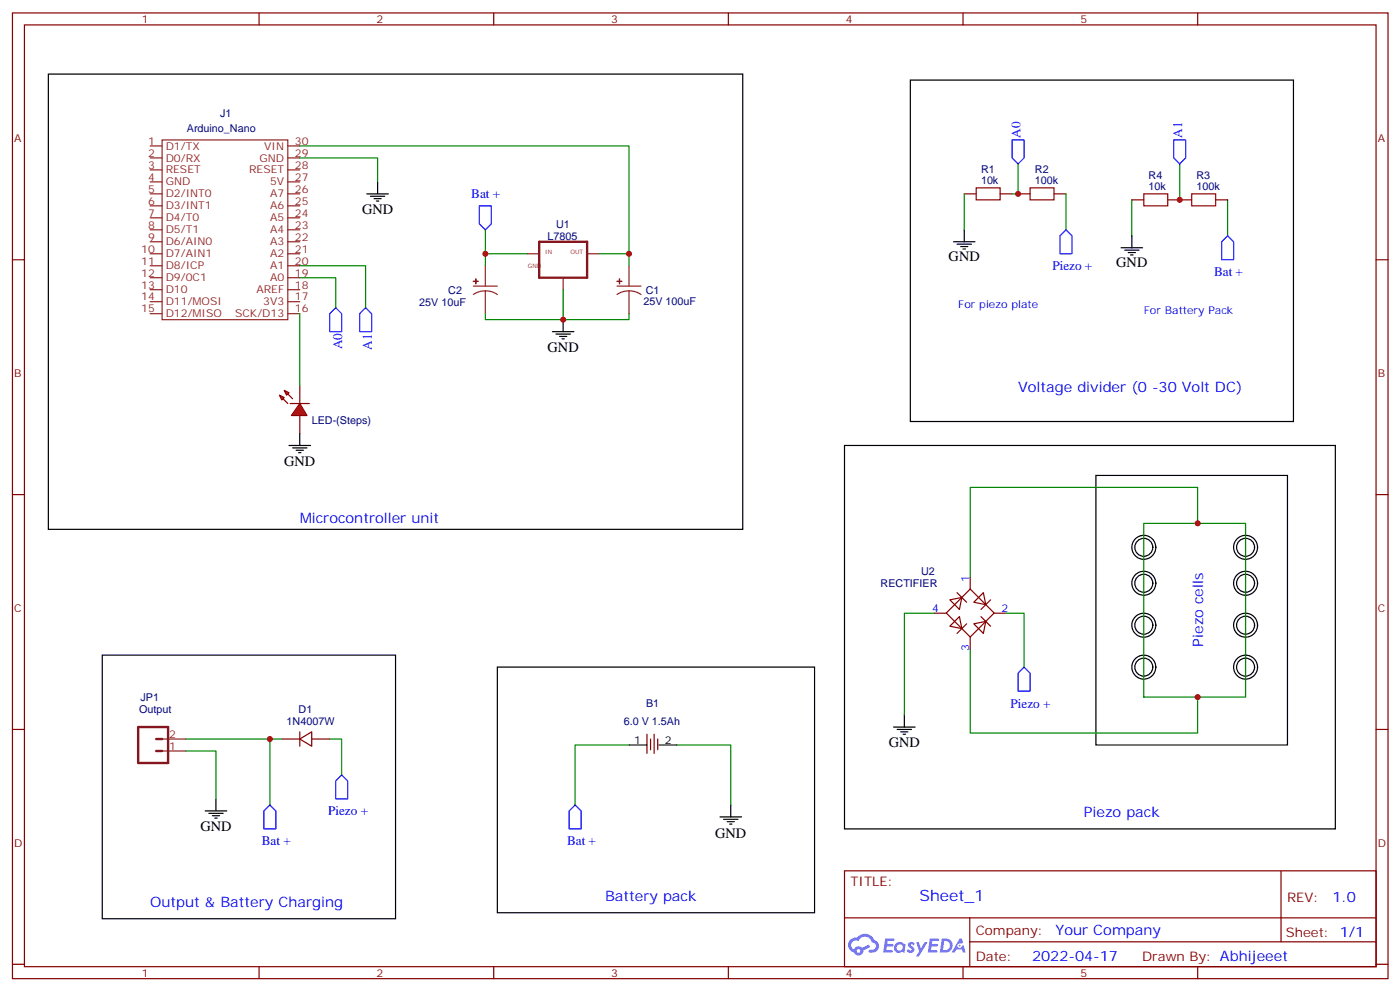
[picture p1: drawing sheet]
<svg xmlns="http://www.w3.org/2000/svg" width="413mm" height="292mm" viewBox="0 0 413 292" stroke-linecap="round" stroke-linejoin="round" font-family="sans-serif">
<g fill="none" stroke="#870000" stroke-width=".35">
<path d="M3.7 3.8h405.3v284.3h-405.3zM7.2 7.3h398.3v277.3h-398.3zM76.3 3.8v3.5M145.5 3.8v3.5M214.6 3.8v3.5M283.8 3.8v3.5M352.9 3.8v3.5M3.7 76.5h3.5M405.5 76.5h3.5M3.7 145.6h3.5M405.5 145.6h3.5M3.7 214.8h3.5"/>
<path d="M405.5 214.8h3.5M248.8 256.4h156.7v28.2h-156.7zM377.5 256.4v20.9M248.9 270.2h156.5M285.8 277.3h119.6M285.8 270.2v14.2M3.7 283.9h3.5M76.3 284.6v3.5M145.5 284.6v3.5M214.6 284.6v3.5M283.8 284.6v3.5M352.9 284.6v3.5"/>
<path d="M405.5 283.9h3.5"/>
</g>
<g fill="#5487ff">
<path d="M267.8 277.6a1.22 1.22 0 0 1 1.8 .2l-.4 .6a.47 .47 0 0 0-.4-.4 .47 .47 0 0 0-.5 .2l.2 .2a1.14 1.14 0 0 1 .8 1.8 1.14 1.14 0 0 1-2 0l-.2-.2 .5-.6 .7 .5a.29 .29 0 0 0 .4-.3 .29 .29 0 0 0-.3-.3 1.04 1.04 0 0 1-.6-1.7z"/>
<path d="M260.8 276.3h2.4l.3 .2-.1 .5-1.8 .1-.2 .8h1.6l.3 .4-.4 .4h-1.6l-.1 1.1h1.7l.2 .3-.2 .3-2.7 .1z"/>
<path d="M274 276.3h2.3l.4 .2-.2 .5-1.8 .1-.1 .8h1.5l.3 .4-.3 .4h-1.6l-.2 1.1h1.7l.2 .3-.2 .3-2.6 .1z"/>
<path d="M282.7 276.3h.7l.4 1.3-.6 .3a.69 .69 0 0 0-1.1 .3 .69 .69 0 0 0 .5 .9 .69 .69 0 0 0 .9-.6l.4-.2 .6 2.2h-.8l-.2-.9h-1.7l-.5 .9h-.9z"/>
<path d="M270 277.4h.7l.7 1.8 1.1-1.8h.8l-2.5 4.2h-.9l1-1.5z"/>
<path d="M277.5 276.3l-.6 4.2h1.4a2.11 2.11 0 0 0 2.4-2.1 2.11 2.11 0 0 0-2.5-2.1zM278.2 277.1a1.39 1.39 0 0 1 1.7 1.4 1.39 1.39 0 0 1-1.8 1.3h-.2z"/>
<path d="M263.8 277.9a1.54 1.54 0 0 0 0 2.2 1.54 1.54 0 0 0 2.1 .1l.6 .3 .3-2.3-.1-.3h-.5a1.49 1.49 0 0 0-2.4 0zM264.1 278.9a.95 .95 0 0 1 1.9 0 .95 .95 0 0 1-1.9 0z"/>
<path d="M250.6 276.7a2.18 2.18 0 0 0 1 3.7 1.44 1.44 0 0 0 1.7 .9 1.44 1.44 0 0 0 1.1-1.4l2-1.1-.4-.7-1.9 1a1.47 1.47 0 0 0-2.5 .4 1.39 1.39 0 0 1-.6-1.9 1.39 1.39 0 0 1 2-.5 2.12 2.12 0 0 1 2.1-1.3 2.12 2.12 0 0 1 1.9 1.7 1.14 1.14 0 0 1 1.1 1.4 1.14 1.14 0 0 1-1.6 .7 .43 .43 0 0 0-.6 .4 .43 .43 0 0 0 .4 .5 1.98 1.98 0 0 0 2.6-1.2 1.98 1.98 0 0 0-1.3-2.6 3.1 3.1 0 0 0-5.2-.6l-.9 .1zM252.4 280a.55 .55 0 0 1 1.1 0 .55 .55 0 0 1-1.1 0z"/>
<circle cx="282.8" cy="278.4" r=".26"/>
</g>
<g fill="none" stroke="#8c2424" stroke-width=".35">
<path d="M44.2 43h3.6M44.2 46.5h3.6M44.2 50h3.6M44.2 53.6h3.6M44.2 57.1h3.6M47.8 41.2h37v52.9h-37zM84.8 43h3.5M84.8 46.5h3.5M84.8 50h3.5M84.8 53.6h3.5M84.8 57.1h3.5M44.2 60.6h3.6"/>
<path d="M44.2 64.1h3.6M44.2 67.7h3.6M44.2 71.2h3.6M44.2 74.7h3.6M44.2 78.2h3.6M84.8 60.6h3.5M84.8 64.1h3.5M84.8 67.7h3.5M84.8 71.2h3.5M84.8 74.7h3.5M84.8 78.2h3.5M143 78.2v6"/>
<path d="M155.4 74.7h3.5M173 74.7h3.5M185.3 78.2v6M44.2 81.8h3.6M44.2 85.3h3.6M44.2 88.8h3.6M44.2 92.4h3.6M84.8 81.8h3.5M84.8 85.3h3.5M84.8 88.8h3.5M84.8 92.4h3.5M139.5 84.2h7"/>
<path d="M143 85.7l-1.8 .2-1.7 .8M143 85.7l1.9 .2 1.6 .8M143 85.7v6.7M165.9 81.8v3.5M181.8 84.2h7.1M185.3 85.7l-1.8 .2-1.7 .8M185.3 85.7l1.9 .2 1.7 .8M185.3 85.7v6.7M47.8 217.6h7M47.8 221.1h7"/>
</g>
<path d="M287.7 55.3h7v3.5h-7zM303.5 55.3h7.1v3.5h-7.1zM337 57.1h7.1v3.5h-7.1zM351.2 57.1h7v3.5h-7z" fill="none" stroke="#a10000" stroke-width=".35"/>
<path d="M284.1 57.1h3.6M294.7 57.1h3.5M300 57.1h3.5M310.6 57.1h3.5M333.5 58.8h3.5M344.1 58.8h7.1M358.2 58.8h3.5M190.6 216.2v5.6M191.7 217.6v3.2M192.8 216.2v5.6M193.8 217.6v3.2" fill="none" stroke="#870000" stroke-width=".35"/>
<g fill="none" stroke="#008700" stroke-width=".35">
<path d="M88.3 43h97v31.7M88.3 46.5h23v7.1M284.1 57.1v10.6M300 48.3v8.8h-1.8M314.1 57.1v10.6M333.5 58.8v10.6M347.6 48.3v10.5M361.7 58.8v10.6M88.3 78.2h19.4v12.4M143 67.7v7M155.4 74.7h-12.4v3.5M176.5 74.7h8.8v3.5"/>
<path d="M88.3 81.8h10.6v8.8M165.9 85.3v8.8h-22.9v-1.7M185.3 92.4v1.7h-19.4M337 154.1h30v51.1h-30zM285.9 191.1v24.7h67v-10.6M185.3 219.4h-15.8v17.6M199.5 219.4h15.8v17.6"/>
</g>
<g fill="none" stroke="#000" stroke-width=".35">
<path d="M14.3 21.8h204.6v134.1h-204.6zM268.3 23.6h112.8v100.5h-112.8zM108.1 57.1h6.3M109.1 57.8h4.3M110.2 58.5h2.1M110.9 59.2h.7M111.3 53.6v3.5M281 71.2h6.3M282 71.9h4.2M283.1 72.6h2.1M283.8 73.3h.7M284.1 67.7v3.5"/>
<path d="M330.3 73h6.4M331.4 73.7h4.2M332.5 74.4h2.1M333.2 75.1h.7M333.5 69.4v3.6M162.8 97.6h6.3M163.8 98.4h4.3M164.9 99.1h2.1M165.6 99.8h.7M165.9 94.1v3.5M248.8 131.2h144.7v112.9h-144.7zM322.9 140h56.5v79.4h-56.5z"/>
<path d="M30.1 192.9h86.5v77.6h-86.5zM146.5 196.4h93.5v72.3h-93.5zM185.3 219.4h5.3M194.2 219.4h5.3M215.3 237v3.5M212.2 240.5h6.3M213.2 241.2h4.3M214.3 241.9h2.1M215 242.6h.7"/>
<circle cx="337" cy="161.1" r="3.5"/>
<circle cx="337" cy="171.7" r="3.5"/>
<circle cx="337" cy="161.1" r="2.65"/>
<circle cx="337" cy="171.7" r="2.65"/>
<circle cx="367" cy="161.1" r="3.5"/>
<circle cx="367" cy="171.7" r="3.5"/>
<circle cx="367" cy="161.1" r="2.65"/>
<circle cx="367" cy="171.7" r="2.65"/>
<circle cx="337" cy="184.1" r="3.5"/>
<circle cx="337" cy="196.4" r="3.5"/>
<circle cx="337" cy="184.1" r="2.65"/>
<circle cx="337" cy="196.4" r="2.65"/>
<circle cx="367" cy="184.1" r="3.5"/>
<circle cx="367" cy="196.4" r="3.5"/>
<circle cx="367" cy="196.4" r="2.65"/>
<circle cx="367" cy="184.1" r="2.65"/>
</g>
<path d="M298.2 41.2h3.6v5.3l-1.8 1.8-1.8-1.8zM345.9 41.2h3.5v5.3l-1.8 1.8-1.7-1.8zM141.3 60.6h3.5v5.3l-1.8 1.8-1.7-1.8zM314.1 67.7l1.8 1.7v5.3h-3.6v-5.3zM361.7 69.4l1.8 1.8v5.3h-3.5v-5.3zM98.9 90.6l1.8 1.8v5.2h-3.5v-5.2zM107.7 90.6l1.8 1.8v5.2h-3.5v-5.2zM169.5 237l1.7 1.8v5.3h-3.5v-5.3z" fill="none" stroke="#00f" stroke-width=".35"/>
<path d="M158.9 71.2h14.1v10.6h-14.1zM40.7 214.1h8.8v10.5h-8.8zM46 217.6h1.8M46 221.1h1.8" fill="none" stroke="#8c2424" stroke-width=".71"/>
<g fill="#8c2424" stroke="#8c2424" stroke-width=".35">
<path d="M140.2 82.1v1.4z"/>
<path d="M139.5 82.8l1.4 .1z"/>
<path d="M182.5 82.1l.1 1.4z"/>
<path d="M181.8 82.8l1.4 .1z"/>
</g>
<g fill="#f00" stroke="#870000" stroke-width=".35">
<path d="M88.3 118.8l2.2 3.5h-4.6z"/>
<path d="M85.5 118.8h5.7z"/>
</g>
<g fill="#870000" stroke="#870000" stroke-width=".35">
<path d="M83.4 117.4l1.4 1.4z"/>
<path d="M84.8 116l1.4 1.4z"/>
</g>
<g fill="#f00" stroke="#870000" stroke-width=".35">
<path d="M82.3 116.3l1.4 .8-.7 .7z"/>
<path d="M83.7 114.9l1.5 .7-.7 .7z"/>
</g>
<g fill="none" stroke="#870000" stroke-width=".35">
<path d="M88.3 113.5v5.3M88.3 122.3v5.3M279.9 176.6l3.5-.7-.7 3.5zM282 174.5l2.8 2.8M285.9 170v3.5M289.8 174.5l.7 3.5-3.6-.7zM291.9 176.6l-2.8 2.8M275.3 180.6h3.5M278.8 180.5l7.1-7.1 7 7.1-7 7.1zM279.9 184.4l2.8-2.8 .7 3.5zM284.8 183.7l-2.8 2.8M285.9 187.6v3.5"/>
<path d="M286.9 183.7l3.6-.7-.7 3.5zM289.1 181.6l2.8 2.8M292.9 180.6h3.6M83 217.6h5.3M88.3 217.6l3.6-2.1v4.2zM88.3 215.5v4.2M91.9 217.6h5.3"/>
</g>
<g fill="none" stroke="#000" stroke-width=".35">
<path d="M85.2 131.2h6.3M86.2 131.9h4.3M87.3 132.6h2.1M88 133.3h.7M88.3 127.6v3.6M263.3 214.1h6.4M264.4 214.8h4.2M265.4 215.5h2.1M266.1 216.2h.7M266.5 210.5v3.6M60.5 238.8h6.3M61.5 239.5h4.3"/>
<path d="M63.6 235.2v3.6M62.6 240.2h2.1M63.3 240.9h.7"/>
</g>
<path d="M88.3 92.4v21.1M352.9 154.1v-10.6h-67v26.5M275.3 180.6h-8.8v29.9M296.5 180.6h5.3v15.8M54.8 217.6h28.2M79.5 217.6v19.4M97.2 217.6h3.5v10.6M54.8 221.1h8.8v14.1" fill="none" stroke="#008700" stroke-width=".35"/>
<path d="M301.8 196.4l1.7 1.8v5.3h-3.5v-5.3zM79.5 237l1.8 1.8v5.3h-3.5v-5.3zM100.7 228.2l1.7 1.7v5.3h-3.5v-5.3z" fill="none" stroke="#00f" stroke-width=".35"/>
<g fill="#c00">
<circle cx="300" cy="57.1" r=".88"/>
<circle cx="347.6" cy="58.8" r=".88"/>
<circle cx="352.9" cy="205.2" r=".88"/>
<circle cx="165.9" cy="94.1" r=".88"/>
<circle cx="185.3" cy="74.7" r=".88"/>
<circle cx="143" cy="74.7" r=".88"/>
<circle cx="79.5" cy="217.6" r=".88"/>
<circle cx="352.9" cy="154.1" r=".88"/>
</g>
<text font-size="4.6" fill="#00f" x="270.9" y="265.4">Sheet_1</text>
<g font-size="4.2">
<text x="106.7" y="63.1">GND</text>
<text x="279.5" y="76.8">GND</text>
<text x="328.9" y="78.6">GND</text>
<text x="161.4" y="103.6">GND</text>
<text x="83.7" y="137.2">GND</text>
<text x="261.9" y="220.1">GND</text>
<text x="59.1" y="244.8">GND</text>
<text x="210.7" y="246.6">GND</text>
</g>
<g font-size="4.2" fill="#00f">
<text x="300" y="115.3">Voltage divider (0 -30 Volt DC)</text>
<text x="88.3" y="154.1">Microcontroller unit</text>
<text x="354.5" y="190.4" transform="rotate(-90 354.5 190.4)">Piezo cells</text>
<text x="319.4" y="240.5">Piezo pack</text>
<text x="44.2" y="267">Output &amp; Battery Charging</text>
<text x="178.3" y="265.2">Battery pack</text>
<text x="392.6" y="265.7">1.0</text>
<text x="311" y="275.2">Your Company</text>
<text x="304.1" y="283">2022-04-17</text>
</g>
<g font-size="3.9" fill="#00f">
<text x="300.7" y="40.5" transform="rotate(-90 300.7 40.5)">A0</text>
<text x="348.3" y="40.5" transform="rotate(-90 348.3 40.5)">A1</text>
<text x="138.9" y="58.3">Bat +</text>
<text x="310.1" y="79.6">Piezo +</text>
<text x="357.7" y="81.3">Bat +</text>
<text x="100.8" y="102.8" transform="rotate(-90 100.8 102.8)">A0</text>
<text x="109.6" y="103" transform="rotate(-90 109.6 103)">A1</text>
<text x="297.8" y="208.3">Piezo +</text>
<text x="96.7" y="240.1">Piezo +</text>
<text x="77.1" y="248.8">Bat +</text>
<text x="167.1" y="248.8">Bat +</text>
</g>
<g font-size="3.9" fill="#800">
<text x="250.6" y="261">TITLE:</text>
<text x="379.2" y="265.7">REV:</text>
<text x="287.5" y="275.2">Company:</text>
<text x="378.9" y="275.8">Sheet: 1/1</text>
<text x="287.5" y="282.9">Date:</text>
<text x="336.6" y="282.9">Draw</text>
<text x="346.7" y="282.9">n By: Abhijeeet</text>
</g>
<g font-size="3.2" fill="#800">
<text x="41.8" y="6.8">1</text>
<text x="110.9" y="6.8">2</text>
<text x="180.1" y="6.8">3</text>
<text x="249.2" y="6.8">4</text>
<text x="318.3" y="6.8">5</text>
<text x="4.2" y="41.9">A</text>
<text x="406" y="41.9">A</text>
<text x="4.2" y="111.1">B</text>
<text x="406" y="111.1">B</text>
<text x="4.2" y="180.2">C</text>
<text x="406" y="180.2">C</text>
<text x="4.2" y="249.3">D</text>
<text x="406" y="249.3">D</text>
<text x="41.8" y="287.6">1</text>
<text x="110.9" y="287.6">2</text>
<text x="180.1" y="287.6">3</text>
<text x="249.2" y="287.6">4</text>
<text x="318.3" y="287.6">5</text>
</g>
<g font-size="3.2" fill="#000080">
<text x="64.9" y="34.4">J1</text>
<text x="55.1" y="38.7">Arduino_Nano</text>
<text x="289.1" y="51.1">R1</text>
<text x="305" y="51.1">R2</text>
<text x="338.5" y="52.8">R4</text>
<text x="352.6" y="52.8">R3</text>
<text x="289.1" y="54.3">10k</text>
<text x="305" y="54.3">100k</text>
<text x="338.5" y="56">10k</text>
<text x="352.6" y="56">100k</text>
<text x="161.3" y="70.6">L7805</text>
<text x="163.8" y="67">U1</text>
<text x="123.5" y="90">25V 10uF</text>
<text x="132.1" y="86.4">C2</text>
<text x="189.6" y="89.7">25V 100uF</text>
<text x="190.3" y="86.4">C1</text>
<text x="91.9" y="124.9">LED-(Steps)</text>
<text x="259.5" y="172.9">RECTIFIER</text>
<text x="271.4" y="169.3">U2</text>
<text x="41" y="209.9">Output</text>
<text x="41.4" y="206.4">JP1</text>
<text x="88" y="209.9">D1</text>
<text x="190.4" y="208.1">B1</text>
<text x="84.5" y="213.4">1N4007W</text>
<text x="183.8" y="213.4">6.0 V 1.5Ah</text>
</g>
<g font-size="3.2" fill="#8d2323">
<text x="43.6" y="42.6">1</text>
<text x="43.6" y="46.1">2</text>
<text x="48.8" y="44">D1/TX</text>
<text x="48.8" y="47.6">D0/RX</text>
<text x="76.5" y="47.6">GND</text>
<text x="77.9" y="44">VIN</text>
<text x="86.9" y="42.6">30</text>
<text x="86.9" y="46.1">29</text>
<text x="43.6" y="49.7">3</text>
<text x="43.6" y="53.2">4</text>
<text x="48.8" y="51.1">RESET</text>
<text x="73.4" y="51.1">RESET</text>
<text x="86.9" y="53.2">27</text>
<text x="86.9" y="49.7">28</text>
<text x="43.6" y="56.7">5</text>
<text x="48.8" y="54.6">GND</text>
<text x="48.8" y="58.1">D2/INT0</text>
<text x="79.6" y="58.1">A7</text>
<text x="79.6" y="54.6">5V</text>
<text x="86.9" y="56.7">26</text>
<text x="43.6" y="60.3">6</text>
<text x="43.6" y="63.8">7</text>
<text x="48.8" y="61.7">D3/INT1</text>
<text x="48.8" y="65.2">D4/T0</text>
<text x="79.6" y="65.2">A5</text>
<text x="79.6" y="61.7">A6</text>
<text x="86.9" y="63.8">24</text>
<text x="86.9" y="60.3">25</text>
<text x="43.6" y="67.3">8</text>
<text x="43.6" y="70.8">9</text>
<text x="48.8" y="68.7">D5/T1</text>
<text x="79.6" y="68.7">A4</text>
<text x="86.9" y="70.8">22</text>
<text x="86.9" y="67.3">23</text>
<text x="41.6" y="74.4">10</text>
<text x="41.6" y="77.9">11</text>
<text x="48.8" y="72.2">D6/AIN0</text>
<text x="48.8" y="75.8">D7/AIN1</text>
<text x="79.6" y="75.8">A2</text>
<text x="79.6" y="72.2">A3</text>
<text x="86.9" y="77.9">20</text>
<text x="86.9" y="74.4">21</text>
<text x="41.6" y="81.4">12</text>
<text x="48.8" y="79.3">D8/ICP</text>
<text x="48.8" y="82.8">D9/0C1</text>
<text x="79.6" y="79.3">A1</text>
<text x="79.6" y="82.8">A0</text>
<text x="86.9" y="81.4">19</text>
<text x="41.6" y="84.9">13</text>
<text x="41.6" y="88.5">14</text>
<text x="48.8" y="86.4">D10</text>
<text x="48.8" y="89.9">D11/MOSI</text>
<text x="75.5" y="86.4">AREF</text>
<text x="77.5" y="89.9">3V3</text>
<text x="86.9" y="88.5">17</text>
<text x="86.9" y="84.9">18</text>
<text x="41.6" y="92">15</text>
<text x="48.8" y="93.4">D12/MISO</text>
<text x="69.3" y="93.4">SCK/D13</text>
<text x="86.9" y="92">16</text>
<text x="49.9" y="220.8">1</text>
<text x="49.9" y="217.2">2</text>
</g>
<g font-size="3.2" fill="#00f">
<text x="282.4" y="90.6">For piezo plate</text>
<text x="337" y="92.4">For Battery Pack</text>
<text x="285.5" y="171.3" transform="rotate(-90 285.5 171.3)">1</text>
<text x="274.7" y="180.1">4</text>
<text x="295.1" y="180.1">2</text>
<text x="285.5" y="191.7" transform="rotate(-90 285.5 191.7)">3</text>
</g>
<g font-size="3.2">
<text x="186.9" y="219">1</text>
<text x="195.9" y="219">2</text>
</g>
<g font-size="1.8" fill="#8d2323">
<text x="160.7" y="74.7">IN</text>
<text x="168.1" y="74.7">OUT</text>
<text x="155.5" y="78.8">GND</text>
</g>
</svg>
